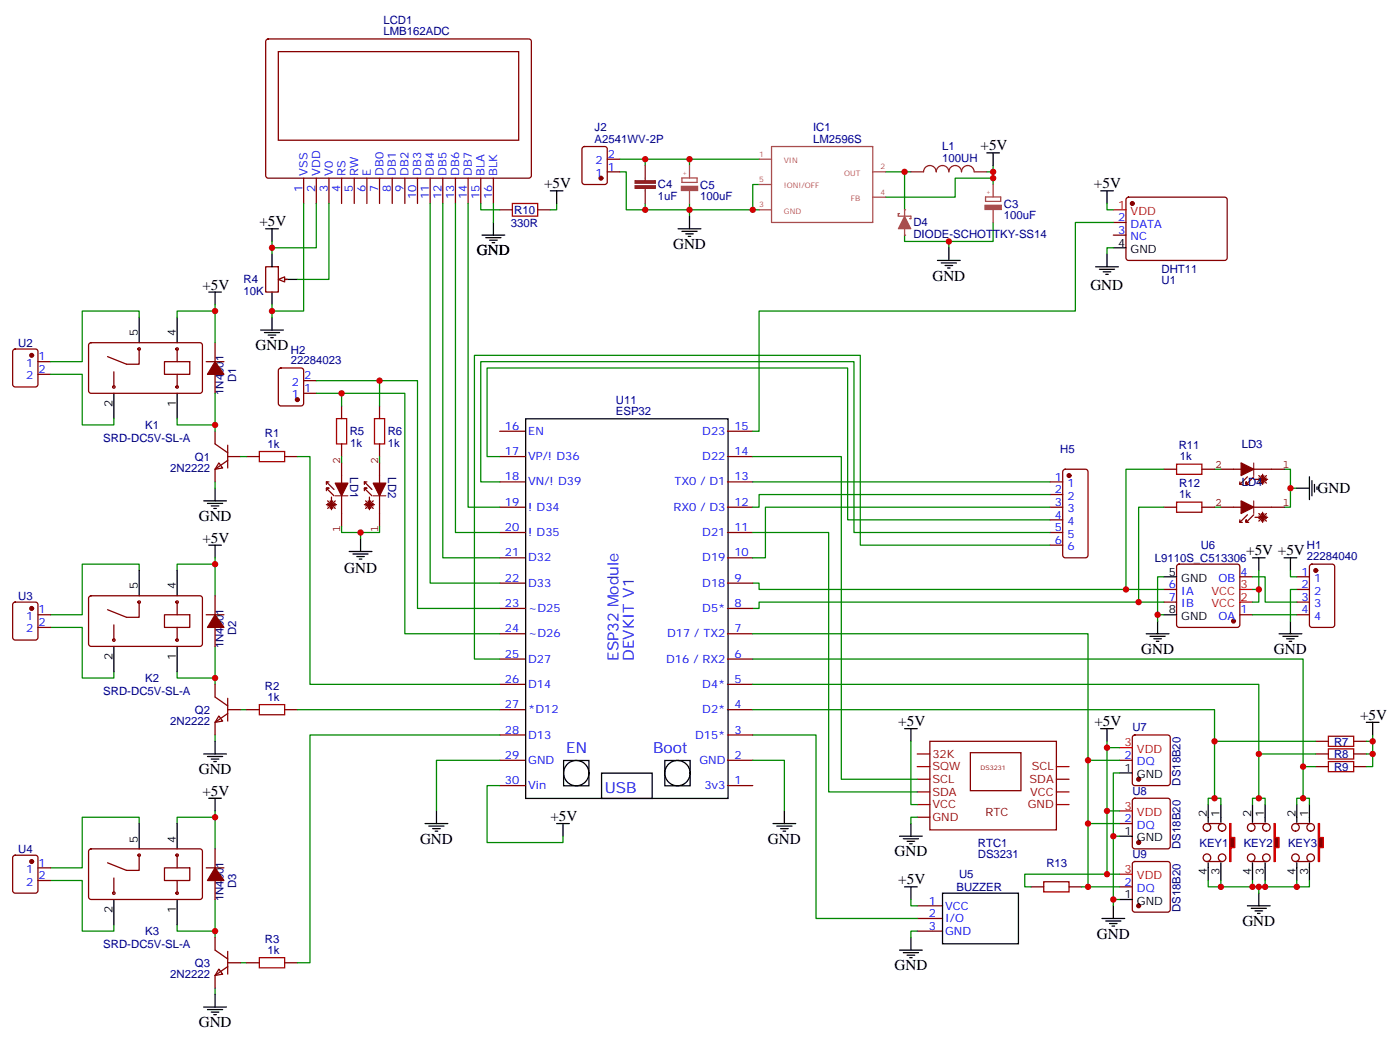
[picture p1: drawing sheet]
<svg xmlns="http://www.w3.org/2000/svg" width="390mm" height="291mm" viewBox="0 0 390 291" stroke-linecap="round" stroke-linejoin="round" font-family="sans-serif">
<g fill="none" stroke="#870000" stroke-width=".35">
<path d="M74.3 11.1l.5-.2h72.9l.5 .7-.1 37.6-.6 .5-73-.1-.4-.6v-37.4zM77.6 14.4h67v24.7h-67zM84.7 49.7v7M88.2 49.7v7M91.7 49.7v7M95.2 49.7v7M98.8 49.7v7M102.3 49.7v7M105.8 49.7v7M109.4 49.7v7M112.9 49.7v7M116.4 49.7v7"/>
<path d="M119.9 49.7v7M123.5 49.7v7M127 49.7v7M130.5 49.7v7M134.1 49.7v7M137.6 49.7v7M314.2 55.2l.5-.2h27.1l.4 .7-.1 16.5-.6 .4-27.1-.1-.4-.6v-16.2zM74.1 74.4h3.5v7h-3.5zM78.3 77.9h1.8M310.4 62h3.6M310.4 65.5h3.6M3.8 97.5l.4-.2h5.7l.6 .4 .1 9.5-.5 .6-5.9 .1-.6-.5-.1-9.4z"/>
<path d="M24.9 95.7l.5-.2 30.6 .1 .4 .6v13l-.7 .4h-30.6l-.4-.7v-12.7zM38.8 97.3v4.2h-3.5l-5.3-2.1M49.4 97.3v3.5M60 95.5v5.3M10.6 100.8h3.5M10.6 104.4h3.5M31.7 103.6v4.3M45.9 100.8h7v3.6h-7zM49.4 104.4v3.5M57.5 100.8h4.9M60 104.4v5.2M60 120.2v3.6l3.5 2.4"/>
<path d="M61 129l1.1 1.5-2.1 .3zM63.5 128.3l-3.5 2.5v3.5M63.5 127.3h3.5M63.5 124.1v6.4M68.8 127.3h3.5M79.4 127.3h3.5M328.3 157.5l.5-.2h16.2l.5 .2 .2 .5v16.2l-.2 .5-.5 .2h-16.2l-.5-.2-.2-.5v-16.2zM365.4 157.5l.4-.2h5.7l.6 .4 .1 16.5-.5 .7h-5.9l-.6-.5-.1-16.4zM3.8 168.1l.4-.2h5.7l.6 .4 .1 9.4-.5 .7h-5.9l-.6-.4-.1-9.4zM10.6 171.4h3.5M10.6 174.9h3.5M24.9 166.3l.5-.2h30.6l.4 .7v13l-.7 .4-30.6-.1-.4-.6v-12.7z"/>
<path d="M31.7 174.2v4.2M38.8 167.9v4.2h-3.5l-5.3-2.1M45.9 171.4h7v3.5h-7zM49.4 167.9v3.5M49.4 174.9v3.5M57.5 171.4h4.9M60 166.1v5.3M60 174.9v5.3M324.6 164.3h3.5M324.6 167.9h3.5M345.7 171.4h3.5M345.7 160.8h3.5"/>
<path d="M361.6 171.4h3.5M361.6 160.8h3.5M361.6 164.3h3.5M361.6 167.9h3.5M60 190.8v3.5l3.5 2.5M61 199.6l1.1 1.4-2.1 .4zM63.5 198.9l-3.5 2.5v3.5M63.5 194.7v6.3M63.5 197.8h3.5M68.8 197.8h3.5M79.4 197.8h3.5M259.3 206.7h35.3v24.7h-35.3z"/>
<path d="M270.6 209.8h14.1v10.6h-14.1zM312.2 211.9h3.5M316 205.1l.4-.2h9.2l.5 .2 .2 .5v12.7l-.2 .5-.5 .2h-9.2l-.5-.2-.2-.5v-12.7zM3.8 238.6l.4-.2h5.7l.6 .4 .1 9.5-.5 .6-5.9 .1-.6-.5-.1-9.4zM24.9 236.8l.5-.2 30.6 .1 .4 .6v13l-.7 .5-30.6-.1-.4-.7v-12.7zM38.8 238.4v4.2h-3.5l-5.3-2.1M49.4 238.4v3.5M60 236.6v5.3M10.6 241.9h3.5M10.6 245.5h3.5M31.7 244.8v4.2M45.9 241.9h7v3.6h-7z"/>
<path d="M49.4 245.5v3.5M57.5 241.9h4.9M60 245.5v5.3M255.8 252.5h7M255.8 256h7M255.8 259.6h7M60 261.3v3.6l3.5 2.4M61 270.2l1.1 1.4-2.1 .3zM63.5 269.5l-3.5 2.4v3.5M63.5 265.2v6.4M63.5 268.4h3.5M68.8 268.4h3.5"/>
<path d="M79.4 268.4h3.5"/>
<circle cx="38.8" cy="97.3" r=".35"/>
<circle cx="49.4" cy="97.3" r=".35"/>
<circle cx="31.7" cy="107.9" r=".35"/>
<circle cx="49.4" cy="107.9" r=".35"/>
<circle cx="31.7" cy="178.4" r=".35"/>
<circle cx="38.8" cy="167.9" r=".35"/>
<circle cx="49.4" cy="178.4" r=".35"/>
<circle cx="49.4" cy="167.9" r=".35"/>
<circle cx="38.8" cy="238.4" r=".35"/>
<circle cx="49.4" cy="238.4" r=".35"/>
<circle cx="31.7" cy="249" r=".35"/>
<circle cx="49.4" cy="249" r=".35"/>
</g>
<g fill="#870000" stroke="#870000" stroke-width=".35">
<path d="M60 100.8l2.4 3.6h-4.5z"/>
<path d="M60 171.4l2.4 3.5h-4.5z"/>
<path d="M60 241.9l2.4 3.6h-4.5z"/>
<circle cx="315.7" cy="56.7" r=".53"/>
<circle cx="8.8" cy="99.1" r=".53"/>
<circle cx="8.8" cy="169.6" r=".53"/>
<circle cx="8.8" cy="240.2" r=".53"/>
<circle cx="344" cy="173.1" r=".53"/>
<circle cx="366.9" cy="159" r=".53"/>
<circle cx="317.5" cy="217.2" r=".53"/>
</g>
<path d="M310.4 58.5h3.6M345.7 167.9h3.5M345.7 164.3h3.5M312.2 208.4h3.5" fill="none" stroke="#f00" stroke-width=".35"/>
<g fill="none" stroke="#000" stroke-width=".35">
<path d="M306.9 53.2h3.5M308.7 53.2v3.5M75.8 70.8v3.6M79.4 77.9h3.5M305.5 74.4h6.4M306.6 75.1h4.2M307.6 75.8h2.1M308.3 76.5h.7M308.7 70.8v3.6M310.4 69.1h3.6M38.8 88.5v7M49.4 88.5v7"/>
<path d="M58.2 81.4h3.5M60 81.4v3.5M75.8 81.4v3.5M31.7 109.6v7.1M49.4 109.6v7.1M56.8 139.6h6.3M60 136.1v3.5M38.8 159v7.1M49.4 159v7.1M57.9 140.3h4.2M58.2 152h3.5M58.9 141h2.1"/>
<path d="M59.6 141.7h.7M60 152v3.5M324.6 160.8h3.5M324.6 171.4h3.5M31.7 180.2v7.1M49.4 180.2v7.1M56.8 210.2h6.3M57.9 210.9h4.2M58.9 211.6h2.1M59.6 212.3h.7M60 206.7v3.5M312.2 215.5h3.5"/>
<path d="M38.8 229.6v7M49.4 229.6v7M58.2 222.5h3.5M60 222.5v3.6M31.7 250.8v7M49.4 250.8v7M262.8 249h21.2v14.1h-21.2zM60 277.2v3.5M56.8 280.7h6.3M57.9 281.4h4.2M58.9 282.2h2.1M59.6 282.9h.7"/>
</g>
<g fill="none" stroke="#008700" stroke-width=".35">
<path d="M308.7 56.7v1.8h1.7M310.4 69.1h-1.7v1.7M38.8 88.5v-1.8h-15.9v14.1h-8.8M49.4 88.5v-1.8h10.6v8.8M60 84.9v1.8M14.1 104.4h8.8v14.1h8.8v-1.8M60 109.6v8.9h-10.6v-1.8M60 118.5v1.7M60 134.3v1.8M67 127.3h1.8M38.8 159v-1.7h-15.9v14.1h-8.8M49.4 159v-1.7h10.6v8.8"/>
<path d="M60 155.5v1.8M14.1 174.9h8.8v14.1h8.8v-1.7M60 180.2v8.8h-10.6v-1.7M60 189v1.8M67 197.8h1.8M60 204.9v1.8M38.8 229.6v-1.8h-15.9v14.1h-8.8M49.4 229.6v-1.8h10.6v8.8M60 226.1v1.7M14.1 245.5h8.8v14.1h8.8v-1.8M60 250.8v8.8h-10.6v-1.8M60 259.6v1.7"/>
<path d="M60 275.4v1.8M67 268.4h1.8"/>
</g>
<path d="M72.3 125.9h7.1v2.8h-7.1zM72.3 196.4h7.1v2.8h-7.1zM72.3 267h7.1v2.8h-7.1z" fill="none" stroke="#a10000" stroke-width=".35"/>
<path d="M255.8 217.2h3.5M255.8 210.2h3.5M255.8 213.7h3.5M294.6 217.2h3.5M294.6 213.7h3.5M255.8 220.8h3.5M255.8 224.3h3.5M255.8 227.8h3.5M294.6 220.8h3.5M294.6 224.3h3.5" fill="none" stroke="#900" stroke-width=".35"/>
<path d="M77.6 77.9l1.8-.7v1.4z" fill="#f0f0f0" stroke="#870000" stroke-width=".35"/>
<g fill="#850000" stroke="#850000" stroke-width=".35">
<path d="M93.5 134.7h3.5l-1.8 3.5z"/>
<path d="M104.1 134.7h3.5l-1.8 3.5z"/>
</g>
<g fill="none" stroke="#850000" stroke-width=".35">
<path d="M91 136.8v-.7h.7h-.7l2.1 2.1M91 134.3v.7M91.4 139.6l2.1 2.1M91.7 134.3h-.7l2.1 2.2M92.1 139.6l.7 2.1M92.4 138.6v3.5M92.8 139.6l-.7 2.1M93.5 139.6l-2.1 2.1M95.2 129v17.7M101.6 136.8v-.7h.7h-.7l2.1 2.1M101.6 134.3v.7M102 139.6l2.1 2.1"/>
<path d="M102.3 134.3h-.7l2.1 2.2M102.7 139.6l.7 2.1M103 138.6v3.5M103.4 139.6l-.7 2.1M104.1 139.6l-2.1 2.1M105.8 129v17.7M91 140.7h2.8M91.4 140.3l2.1 .7M93.5 140.3l-2.1 .7M101.6 140.7h2.8M102 140.3l2.1 .7M104.1 140.3l-2.1 .7"/>
</g>
<path d="M93.5 138.2h3.5M104.1 138.2h3.5" fill="none" stroke="#850000" stroke-width=".28"/>
<path d="M77.8 102.8l.5-.2h5.7l.6 .4 .1 9.5-.5 .6-5.9 .1-.6-.5-.1-9.4zM84.7 109.6h3.5M84.7 106.1h3.5M95.2 113.2v3.5M105.8 113.2v3.5M95.2 123.8v3.5M105.8 123.8v3.5" fill="none" stroke="#870000" stroke-width=".35"/>
<circle cx="82.9" cy="111.4" r=".53" fill="#870000" stroke="#870000" stroke-width=".35"/>
<path d="M93.8 116.7h2.9v7.1h-2.9zM104.4 116.7h2.8v7.1h-2.8z" fill="none" stroke="#a10000" stroke-width=".35"/>
<path d="M88.2 109.6h7v3.6M88.2 106.1h17.6v7.1M95.2 127.3v1.7M105.8 127.3v1.7M95.2 146.7v1.7h10.6v-1.7M100.5 148.4v1.8" fill="none" stroke="#008700" stroke-width=".35"/>
<path d="M97.4 153.7h6.3M98.4 154.4h4.3M99.5 155.2h2.1M100.2 155.9h.7M100.5 150.2v3.5M336.9 224.3v3.5M340.4 224.3v3.5" fill="none" stroke="#000" stroke-width=".35"/>
<path d="M342.9 229.6h.4v3.9h1v2.8h-1v3.9h-.4z" fill="#870000" stroke="#f00" stroke-width=".35"/>
<g fill="none" stroke="#870000" stroke-width=".35">
<path d="M336.5 229.6h4.3M336.5 240.2h4.3"/>
<circle cx="336.5" cy="239.1" r="1.06"/>
<circle cx="336.5" cy="230.6" r="1.06"/>
<circle cx="340.8" cy="239.1" r="1.06"/>
<circle cx="340.8" cy="230.6" r="1.06"/>
</g>
<path d="M336.9 227.8v1.4M340.4 227.8v1.4M349.2 224.3v3.5M352.8 224.3v3.5M336.9 240.5v5M340.4 240.5v5" fill="none" stroke="#000" stroke-width=".35"/>
<path d="M355.2 229.6h.4v3.9h1.1v2.8h-1.1v3.9h-.4z" fill="#870000" stroke="#f00" stroke-width=".35"/>
<g fill="none" stroke="#870000" stroke-width=".35">
<path d="M348.9 229.6h4.2M348.9 240.2h4.2"/>
<circle cx="348.9" cy="230.6" r="1.06"/>
<circle cx="348.9" cy="239.1" r="1.06"/>
<circle cx="353.1" cy="230.6" r="1.06"/>
<circle cx="353.1" cy="239.1" r="1.06"/>
</g>
<path d="M349.2 227.8v1.4M352.8 227.8v1.4M361.6 224.3v3.5M365.1 224.3v3.5M349.2 240.5v5M352.8 240.5v5" fill="none" stroke="#000" stroke-width=".35"/>
<path d="M367.6 229.6h.3v3.9h1.1v2.8h-1.1v3.9h-.3z" fill="#870000" stroke="#f00" stroke-width=".35"/>
<g fill="none" stroke="#870000" stroke-width=".35">
<path d="M139.3 58.5h3.6M149.9 58.5h3.6M366.9 206.7h3.5M366.9 210.2h3.5M366.9 213.7h3.5M377.5 206.7h3.5M377.5 210.2h3.5M377.5 213.7h3.5M312.2 229.6h3.5M316 222.7l.4-.2h9.2l.5 .2 .2 .5v12.7l-.2 .5-.5 .2h-9.2l-.5-.2-.2-.5v-12.7zM361.2 229.6h4.3M312.2 247.2h3.5"/>
<path d="M316 240.4l.4-.2h9.2l.5 .2 .2 .5v12.7l-.2 .5-.5 .2h-9.2l-.5-.3-.2-.4v-12.7zM361.2 240.2h4.3"/>
<circle cx="361.2" cy="230.6" r="1.06"/>
<circle cx="361.2" cy="239.1" r="1.06"/>
<circle cx="365.5" cy="230.6" r="1.06"/>
<circle cx="365.5" cy="239.1" r="1.06"/>
</g>
<g fill="none" stroke="#000" stroke-width=".35">
<path d="M153.5 53.2h3.5M155.2 53.2v3.5M74.1 63.8h3.5M75.8 63.8v3.5M134.4 65.5h6.4M135.5 66.3h4.2M136.5 67h2.1M137.2 67.7h.7M137.6 62v3.5M189.1 63.8h6.3M190.1 64.5h4.3M191.2 65.2h2.1"/>
<path d="M191.9 65.9h.7M192.3 60.3v3.5M261.4 72.6h6.4M262.5 73.3h4.2M263.5 74h2.1M264.2 74.7h.7M264.6 69.1v3.5M72.7 92h6.3M73.7 92.7h4.3M74.8 93.4h2.1M75.5 94.1h.7M75.8 88.5v3.5"/>
<path d="M349.2 155.5h3.6M351 155.5v3.5M358.1 155.5h3.5M359.8 155.5v3.5M319.6 176.7h6.4M320.7 177.4h4.2M321.7 178.1h2.1M322.4 178.8h.7M322.8 173.1v3.6M356.7 176.7h6.3M357.7 177.4h4.2M358.8 178.1h2.1"/>
<path d="M359.5 178.8h.7M359.8 173.1v3.6M252.2 203.1h3.6M254 203.1v3.6M306.9 203.1h3.5M308.7 203.1v3.6M381 201.4h3.5M382.8 201.4v3.5M250.8 233.1h6.4M251.9 233.8h4.2M252.9 234.5h2.2M253.6 235.2h.8"/>
<path d="M254 229.6v3.5M312.2 233.1h3.5M361.6 227.8v1.4M365.1 227.8v1.4M252.2 247.2h3.6M254 247.2v3.6M307.3 256h6.3M308.3 256.8h4.3M309.4 257.5h2.1M310.1 258.2h.7M310.4 252.5v3.5M312.2 250.8h3.5"/>
<path d="M347.8 252.5h6.4M348.9 253.2h4.2M350 253.9h2.1M350.7 254.6h.7M351 249v3.5M361.6 240.5v5M365.1 240.5v5M250.8 264.9h6.4M251.9 265.6h4.2M252.9 266.3h2.2M253.6 267h.8M254 261.3v3.6"/>
</g>
<g fill="none" stroke="#008700" stroke-width=".35">
<path d="M84.7 56.7v30h-8.9M88.2 56.7v12.4h-12.4M91.7 56.7v21.2h-8.8M134.1 56.7v1.8h5.2M137.6 56.7v5.3M155.2 56.7v1.8h-1.7M172.9 47.9h1.7v10.6h5.3M172.9 44.4h7M179.9 56.7v1.8h12.4v-1.8M179.9 46.1v-1.7h12.4v1.7M192.3 44.4h19.4M209.9 58.5h-17.6v1.8"/>
<path d="M211.7 51.4h-1.8v7.1h1.8M246.9 47.9h5.3v10.6M252.2 47.9h1.8M275.2 47.9h1.7v3.5M276.9 49.7h-10.6v5.3h-19.4M276.9 46.1v1.8M264.6 67.3v1.8M276.9 62v5.3h-24.7v-1.8M351 159v5.3M359.8 159v1.8h1.8M209.9 162.6h1.8v1.7h112.9M322.8 171.4v1.7"/>
<path d="M324.6 160.8h-1.8v10.6h1.8M324.6 167.9h-112.9v1.7h-1.8M349.2 164.3h1.8v3.6h-1.8M349.2 160.8h3.6v7.1h8.8M349.2 171.4h12.4M361.6 164.3h-1.8v8.8M209.9 204.9h17.6v51.1h28.3M254 206.7v17.6h1.8M308.7 206.7v1.7M312.2 208.4h-3.5v17.7h3.5M312.2 215.5h-1.8v17.6h1.8M312.2 211.9h-8.8v17.7h8.8"/>
<path d="M366.9 206.7h-28.2v15.8M366.9 210.2h-15.9v12.3M366.9 213.7h-3.5v8.8M381 206.7h1.8v7h-1.8M381 210.2h1.8M382.8 204.9v1.8M255.8 227.8h-1.8v1.8M303.4 229.6v17.6h8.8M308.7 226.1v17.6h3.5M310.4 233.1v17.7h1.8M336.9 224.3v-1.8h3.5v1.8M349.2 224.3v-1.8h3.6v1.8"/>
<path d="M361.6 224.3v-1.8h3.5v1.8M254 250.8v1.7h1.8M255.8 259.6h-1.8v1.7M310.4 250.8v1.7M336.9 245.5v1.7h3.5v-1.7M349.2 245.5v1.7h-8.8M351 247.2v1.8M352.8 245.5v1.7h-3.6M361.6 245.5v1.7h-8.8M365.1 245.5v1.7h-3.5"/>
</g>
<path d="M142.9 56.7h7v3.6h-7zM370.4 205.2h7.1v2.9h-7.1zM370.4 208.8h7.1v2.8h-7.1zM370.4 212.3h7.1v2.8h-7.1z" fill="none" stroke="#a10000" stroke-width=".35"/>
<g fill="#870000" stroke="#870000" stroke-width=".35">
<circle cx="317.5" cy="234.9" r=".53"/>
<circle cx="317.5" cy="252.5" r=".53"/>
</g>
<path d="M312.2 226.1h3.5M312.2 243.7h3.5" fill="none" stroke="#f00" stroke-width=".35"/>
<path d="M254 47.9h3.5a1.76 1.76 0 0 1 1.8-1.8 1.76 1.76 0 0 1 1.8 1.8 1.76 1.76 0 0 1 1.7-1.8 1.76 1.76 0 0 1 1.8 1.8 1.76 1.76 0 0 1 1.7-1.8 1.76 1.76 0 0 1 1.8 1.8 1.76 1.76 0 0 1 1.8-1.8 1.76 1.76 0 0 1 1.7 1.8h3.6" fill="none" stroke="#8c2424" stroke-width=".35"/>
<path d="M211.7 44.4h3.4M211.7 51.4h3.4M211.7 58.5h3.4M215.1 40.9h28.3v21.1h-28.3zM243.5 47.9h3.4M243.5 55h3.4M250.8 59.5h-.3v.8h3.5v.7h-.4M252.2 58.5v1.8M252.2 63.8v1.7" fill="none" stroke="#a64a4a" stroke-width=".35"/>
<g fill="#a64a4a">
<circle cx="252.2" cy="65.5" r=".18"/>
<circle cx="252.2" cy="58.5" r=".18"/>
</g>
<g fill="#a64a4a" stroke="#a64a4a" stroke-width=".28">
<path d="M252.2 60.3l1.8 3.5h-3.5z"/>
<path d="M190 51.9h4.6v1.2h-4.6z"/>
<path d="M274.6 57.2h4.6v1.2h-4.6z"/>
</g>
<path d="M190.1 49.6h4.3v1.2h-4.3zM192.3 46.1v3.5M192.3 53.3v3.4M274.8 54.9h4.2v1.2h-4.2zM276.9 51.4v3.5M276.9 58.5v3.5" fill="none" stroke="#a64a4a" stroke-width=".35"/>
<path d="M179.9 46.1v4.3M179.9 52.5v4.2" fill="none" stroke="#8c2424" stroke-width=".35"/>
<g fill="#8c2424" stroke="#8c2424" stroke-width=".35">
<path d="M177.1 51.8h5.6v.7h-5.6z"/>
<path d="M177.1 50.4h5.6v.7h-5.6z"/>
</g>
<g fill="none" stroke="#870000" stroke-width=".35">
<path d="M162.5 41.1l.5-.2h5.6l.7 .4v9.4l-.4 .7h-5.9l-.7-.4v-9.4zM169.3 47.9h3.6M169.3 44.4h3.6M139.3 120.2h7.1M139.3 127.3h7.1M139.3 134.3h7.1M202.8 120.2h7.1M202.8 127.3h7.1M202.8 134.3h7.1M292.8 134.3h3.5M292.8 137.9h3.5M296.6 131l.4-.2h5.7l.6 .4 .1 23.6-.5 .6-5.9 .1-.6-.5-.1-23.5z"/>
<path d="M324.6 130.8h3.5M335.1 130.8h3.6M139.3 141.4h7.1M139.3 148.4h7.1M139.3 155.5h7.1M202.8 141.4h7.1M202.8 148.4h7.1M202.8 155.5h7.1M292.8 141.4h3.5M292.8 148.4h3.5M292.8 144.9h3.5M292.8 152h3.5"/>
<path d="M324.6 141.4h3.5M335.1 141.4h3.6M139.3 162.6h7.1M139.3 169.6h7.1M139.3 176.7h7.1M202.8 162.6h7.1M202.8 169.6h7.1M202.8 176.7h7.1M139.3 183.7h7.1M139.3 190.8h7.1M139.3 197.8h7.1M202.8 183.7h7.1"/>
<path d="M202.8 190.8h7.1M202.8 197.8h7.1M139.3 204.9h7.1M139.3 211.9h7.1M139.3 219h7.1M202.8 204.9h7.1M202.8 211.9h7.1M202.8 219h7.1M287.5 247.2h3.5M298.1 247.2h3.5"/>
</g>
<g fill="#870000" stroke="#870000" stroke-width=".35">
<circle cx="167.6" cy="49.7" r=".53"/>
<circle cx="298.1" cy="132.6" r=".53"/>
</g>
<g fill="none" stroke="#008700" stroke-width=".35">
<path d="M119.9 56.7v105.9h19.4M123.5 56.7v98.8h15.8M127 56.7v91.7h12.3M130.5 56.7v84.7h8.8M75.8 67.3v3.5M310.4 62h-10.5v24.7h-88.2v33.5h-1.8M75.8 84.9v3.6M95.2 109.6h17.7v67.1h26.4M105.8 106.1h10.6v63.5h22.9M82.9 127.3h3.5v63.5h52.9M139.3 127.3h-3.5v-24.7h100.6v42.3h56.4M139.3 134.3h-5.2v-33.5h104v47.6h54.7"/>
<path d="M209.9 127.3h24.7v89.9h21.2M209.9 134.3h82.9M292.8 137.9h-81.1v3.5h-1.8M324.6 130.8h-10.6v33.5M338.7 130.8h1.7M358.1 130.8h1.7v10.6h-1.7M359.8 136.1h1.8M209.9 148.4h21.2v72.4h24.7M292.8 141.4h-79.4v14.1h-3.5M292.8 152h-52.9v-52.9h-107.6v84.6h7M324.6 141.4h-7.1v26.5M338.7 141.4h1.7"/>
<path d="M209.9 176.7h93.5v35.2M82.9 197.8h56.4M209.9 197.8h128.8v8.9M209.9 190.8h141.1v19.4M209.9 183.7h153.5v30M139.3 211.9h-17.6v14.2M139.3 204.9h-52.9v63.5h-3.5M139.3 219h-3.5v15.9h21.2v-1.8M209.9 211.9h8.8v14.2M301.6 247.2h1.8M308.7 243.7h-22.9v3.5h1.7"/>
</g>
<g fill="none" stroke="#000" stroke-width=".35">
<path d="M275.2 42.6h3.5M276.9 42.6v3.5M146.6 116.8h56.4v105.8h-56.4zM361.6 136.1h3.5M365.1 132.9v6.4M365.8 134v4.2M366.5 135v2.2M367.2 135.7v.8M157.2 212h7v7.1h-7zM167.7 215.5h14.2v7.1h-14.2zM185.4 212h7v7.1h-7zM118.5 229.6h6.4"/>
<path d="M119.6 230.3h4.2M120.6 231h2.2M121.4 231.7h.7M121.7 226.1v3.5M155.2 229.6h3.5M157 229.6v3.5M215.5 229.6h6.4M216.6 230.3h4.2M217.7 231h2.1M218.4 231.7h.7M218.7 226.1v3.5"/>
<circle cx="160.7" cy="215.5" r="3.5"/>
<circle cx="188.9" cy="215.5" r="3.5"/>
</g>
<g fill="#850000" stroke="#850000" stroke-width=".35">
<path d="M346.1 129l3.5 1.8-3.5 1.8z"/>
<path d="M346.1 139.6l3.5 1.8-3.5 1.8z"/>
</g>
<g fill="none" stroke="#850000" stroke-width=".35">
<path d="M340.4 130.8h17.7M345.7 135h.7M347.8 132.9l-2.1 2.1v-.7M349.6 132.9l-2.1 2.1v-.7v.7h.7M350 133.6h3.5M351 133.3l2.1 .7M351 132.6l2.1 2.1M351.7 132.6l.7 2.1M352.1 132.2v2.8M352.4 132.6l-.7 2.1M353.1 132.6l-2.1 2.1M353.1 133.3l-2.1 .7"/>
<path d="M340.4 141.4h17.7M345.7 145.6h.7M347.8 143.5l-2.1 2.1v-.7M349.6 143.5l-2.1 2.1v-.7v.7h.7M350 144.2h3.5M351 143.9l2.1 .7M351 143.2l2.1 2.1M351.7 143.2l.7 2.1M352.1 142.8v2.8M352.4 143.2l-.7 2.1M353.1 143.2l-2.1 2.1M353.1 143.9l-2.1 .7"/>
</g>
<path d="M349.6 129v3.6M349.6 139.6v3.6" fill="none" stroke="#850000" stroke-width=".28"/>
<path d="M328.1 129.4h7v2.8h-7zM328.1 140h7v2.8h-7zM291 245.8h7.1v2.8h-7.1z" fill="none" stroke="#a10000" stroke-width=".35"/>
<g fill="#c00">
<circle cx="60" cy="118.5" r=".88"/>
<circle cx="60" cy="189" r=".88"/>
<circle cx="60" cy="259.6" r=".88"/>
<circle cx="60" cy="227.8" r=".88"/>
<circle cx="60" cy="157.3" r=".88"/>
<circle cx="60" cy="86.7" r=".88"/>
<circle cx="100.5" cy="148.4" r=".88"/>
<circle cx="340.4" cy="247.2" r=".88"/>
<circle cx="349.3" cy="247.2" r=".88"/>
<circle cx="352.8" cy="247.2" r=".88"/>
<circle cx="361.6" cy="247.2" r=".88"/>
<circle cx="351" cy="247.2" r=".88"/>
<circle cx="338.7" cy="222.5" r=".88"/>
<circle cx="351" cy="222.5" r=".88"/>
<circle cx="363.4" cy="222.5" r=".88"/>
<circle cx="382.8" cy="210.2" r=".88"/>
<circle cx="382.8" cy="206.7" r=".88"/>
<circle cx="322.8" cy="171.4" r=".88"/>
<circle cx="351" cy="164.3" r=".88"/>
<circle cx="308.7" cy="226.1" r=".88"/>
<circle cx="310.4" cy="233.1" r=".88"/>
<circle cx="308.7" cy="208.4" r=".88"/>
<circle cx="310.4" cy="250.8" r=".88"/>
<circle cx="276.9" cy="47.9" r=".88"/>
<circle cx="264.6" cy="67.3" r=".88"/>
<circle cx="276.9" cy="49.7" r=".88"/>
<circle cx="252.2" cy="47.9" r=".88"/>
<circle cx="209.9" cy="58.5" r=".88"/>
<circle cx="192.3" cy="58.5" r=".88"/>
<circle cx="192.3" cy="44.4" r=".88"/>
<circle cx="179.9" cy="58.5" r=".88"/>
<circle cx="179.9" cy="44.4" r=".88"/>
<circle cx="359.8" cy="136.1" r=".88"/>
<circle cx="338.7" cy="206.7" r=".88"/>
<circle cx="351" cy="210.2" r=".88"/>
<circle cx="363.4" cy="213.7" r=".88"/>
<circle cx="303.4" cy="229.6" r=".88"/>
<circle cx="303.4" cy="211.9" r=".88"/>
<circle cx="105.8" cy="106.1" r=".88"/>
<circle cx="95.3" cy="109.6" r=".88"/>
<circle cx="317.5" cy="167.9" r=".88"/>
<circle cx="314" cy="164.3" r=".88"/>
<circle cx="75.8" cy="69.1" r=".88"/>
<circle cx="75.8" cy="86.7" r=".88"/>
<circle cx="303.4" cy="247.2" r=".88"/>
<circle cx="308.7" cy="243.7" r=".88"/>
</g>
<g font-size="4.2">
<text x="273.4" y="41.9">+5V</text>
<text x="151.7" y="52.5">+5V</text>
<text x="305" y="52.3">+5V</text>
<text x="72.3" y="63.1">+5V</text>
<text x="133" y="71.2">GND</text>
<text x="187.7" y="69.4">GND</text>
<text x="56.4" y="80.7">+5V</text>
<text x="260" y="78.2">GND</text>
<text x="304" y="80.9">GND</text>
<text x="71.3" y="97.6">GND</text>
<text x="367.4" y="137.5">GND</text>
<text x="55.4" y="145.3">GND</text>
<text x="56.4" y="151.3">+5V</text>
<text x="347.5" y="154.8">+5V +5V</text>
<text x="96" y="159.8">GND</text>
<text x="318.2" y="182.3">GND</text>
<text x="355.2" y="182.3">GND</text>
<text x="250.5" y="202.4">+5V</text>
<text x="305.2" y="202.4">+5V</text>
<text x="379.2" y="200.7">+5V</text>
<text x="55.4" y="215.8">GND</text>
<text x="56.4" y="221.8">+5V</text>
<text x="153.5" y="228.9">+5V</text>
<text x="117.1" y="235.2">GND</text>
<text x="214.1" y="235.2">GND</text>
<text x="249.4" y="238.8">GND</text>
<text x="250.5" y="246.5">+5V</text>
<text x="305.9" y="261.7">GND</text>
<text x="346.4" y="258.2">GND</text>
<text x="249.4" y="270.5">GND</text>
<text x="55.4" y="286.4">GND</text>
</g>
<g font-size="4.2" fill="#00f">
<text x="172.5" y="184.3" transform="rotate(-90 172.5 184.3)">ESP32 Module</text>
<text x="176.7" y="184.3" transform="rotate(-90 176.7 184.3)">DEVKIT V1</text>
<text x="157.8" y="209.8">EN</text>
<text x="182.1" y="209.8">Boot</text>
<text x="168.6" y="221.1">USB</text>
</g>
<g font-size="3.2" fill="#000080">
<text x="106.9" y="9.8">LMB162ADC</text>
<text x="106.9" y="6.6">LCD1</text>
<text x="165.8" y="39.8">A2541WV-2P</text>
<text x="165.8" y="36.6">J2</text>
<text x="226.7" y="39.8">LM2596S</text>
<text x="226.7" y="36.6">IC1</text>
<text x="262.8" y="41.9">L1</text>
<text x="262.8" y="45.1">100UH</text>
<text x="183.4" y="52.5">C4</text>
<text x="195.3" y="52.6">C5</text>
<text x="143.4" y="59.6">R10</text>
<text x="183.4" y="55.7">1uF</text>
<text x="195.3" y="55.8">100uF</text>
<text x="279.9" y="57.9">C3</text>
<text x="142.5" y="63.2">330R</text>
<text x="254.7" y="63.1">D4</text>
<text x="279.9" y="61.1">100uF</text>
<text x="254.7" y="66.3">DIODE-SCHOTTKY-SS14</text>
<text x="323.9" y="76.1">DHT11</text>
<text x="67.9" y="82.3">10K</text>
<text x="67.9" y="79">R4</text>
<text x="323.9" y="79.3">U1</text>
<text x="5.1" y="96.7">U2</text>
<text x="81.1" y="101.5">22284023</text>
<text x="81.1" y="98.6">H2</text>
<text x="65.9" y="106.5" transform="rotate(-90 65.9 106.5)">D1</text>
<text x="62.4" y="110.1" transform="rotate(-90 62.4 110.1)">1N4001</text>
<text x="171.7" y="112.5">U11</text>
<text x="40.5" y="119.6">K1</text>
<text x="171.7" y="115.7">ESP32</text>
<text x="28.8" y="123.1">SRD-DC5V-SL-A</text>
<text x="73.9" y="121.7">R1</text>
<text x="74.6" y="124.8">1k</text>
<text x="97.5" y="121.4">R5</text>
<text x="97.6" y="124.6">1k</text>
<text x="108.1" y="121.4">R6</text>
<text x="108.2" y="124.6">1k</text>
<text x="328.7" y="125.2">R11</text>
<text x="346.2" y="124.8">LD3</text>
<text x="47.4" y="131.6">2N2222</text>
<text x="54.3" y="128.4">Q1</text>
<text x="295.6" y="126.3">H5</text>
<text x="329" y="128.3">1k</text>
<text x="97.7" y="133.1" transform="rotate(90 97.7 133.1)">LD1</text>
<text x="108.2" y="133.1" transform="rotate(90 108.2 133.1)">LD2</text>
<text x="328.8" y="135.7">R12</text>
<text x="346.2" y="135.4">LD4</text>
<text x="328.8" y="138.9">1k</text>
<text x="334.8" y="153">U6</text>
<text x="364.4" y="153">H1</text>
<text x="322" y="156.7">L9110S_C513306</text>
<text x="364.4" y="156.2">22284040</text>
<text x="5.1" y="167.3">U3</text>
<text x="65.9" y="177" transform="rotate(-90 65.9 177)">D2</text>
<text x="62.4" y="180.7" transform="rotate(-90 62.4 180.7)">1N4001</text>
<text x="40.5" y="190.2">K2</text>
<text x="28.8" y="193.7">SRD-DC5V-SL-A</text>
<text x="73.9" y="192.3">R2</text>
<text x="74.6" y="195.4">1k</text>
<text x="47.4" y="202.2">2N2222</text>
<text x="54.3" y="199">Q2</text>
<text x="315.8" y="203.9">U7</text>
<text x="372" y="207.8">R7</text>
<text x="372" y="211.4">R8</text>
<text x="372" y="214.9">R9</text>
<text x="315.8" y="221.5">U8</text>
<text x="329.2" y="219" transform="rotate(-90 329.2 219)">DS18B20</text>
<text x="5.1" y="237.8">U4</text>
<text x="272.7" y="239.2">DS3231</text>
<text x="272.7" y="236">RTC1</text>
<text x="315.8" y="239.2">U9</text>
<text x="329.2" y="236.6" transform="rotate(-90 329.2 236.6)">DS18B20</text>
<text x="334.5" y="236">KEY1</text>
<text x="346.8" y="236">KEY2</text>
<text x="359.2" y="236">KEY3</text>
<text x="267.4" y="244.8">U5</text>
<text x="291.8" y="241.6">R13</text>
<text x="62.4" y="251.2" transform="rotate(-90 62.4 251.2)">1N4001</text>
<text x="65.9" y="247.6" transform="rotate(-90 65.9 247.6)">D3</text>
<text x="266.7" y="248.4">BUZZER</text>
<text x="329.2" y="254.3" transform="rotate(-90 329.2 254.3)">DS18B20</text>
<text x="40.5" y="260.7">K3</text>
<text x="73.9" y="262.8">R3</text>
<text x="28.8" y="264.2">SRD-DC5V-SL-A</text>
<text x="54.3" y="269.5">Q3</text>
<text x="74.6" y="265.9">1k</text>
<text x="47.4" y="272.7">2N2222</text>
</g>
<g font-size="3.2" fill="#00f">
<text x="166" y="45.8">2</text>
<text x="169.5" y="47.6">1</text>
<text x="169.5" y="44">2</text>
<text x="84.3" y="53.4" transform="rotate(-90 84.3 53.4)">1</text>
<text x="85.7" y="49" transform="rotate(-90 85.7 49)">VSS</text>
<text x="87.8" y="53.4" transform="rotate(-90 87.8 53.4)">2</text>
<text x="89.3" y="49" transform="rotate(-90 89.3 49)">VDD</text>
<text x="91.4" y="53.4" transform="rotate(-90 91.4 53.4)">3</text>
<text x="92.8" y="49" transform="rotate(-90 92.8 49)">V0</text>
<text x="94.9" y="53.4" transform="rotate(-90 94.9 53.4)">4</text>
<text x="96.3" y="49" transform="rotate(-90 96.3 49)">RS</text>
<text x="98.4" y="53.4" transform="rotate(-90 98.4 53.4)">5</text>
<text x="99.8" y="49" transform="rotate(-90 99.8 49)">RW</text>
<text x="102" y="53.4" transform="rotate(-90 102 53.4)">6</text>
<text x="103.4" y="49" transform="rotate(-90 103.4 49)">E</text>
<text x="105.5" y="53.4" transform="rotate(-90 105.5 53.4)">7</text>
<text x="106.9" y="49" transform="rotate(-90 106.9 49)">DB0</text>
<text x="109" y="53.4" transform="rotate(-90 109 53.4)">8</text>
<text x="110.4" y="49" transform="rotate(-90 110.4 49)">DB1</text>
<text x="112.5" y="53.4" transform="rotate(-90 112.5 53.4)">9</text>
<text x="113.9" y="49" transform="rotate(-90 113.9 49)">DB2</text>
<text x="117.5" y="49" transform="rotate(-90 117.5 49)">DB3</text>
<text x="121" y="49" transform="rotate(-90 121 49)">DB4</text>
<text x="124.5" y="49" transform="rotate(-90 124.5 49)">DB5</text>
<text x="128.1" y="49" transform="rotate(-90 128.1 49)">DB6</text>
<text x="131.6" y="49" transform="rotate(-90 131.6 49)">DB7</text>
<text x="135.1" y="49" transform="rotate(-90 135.1 49)">BLA</text>
<text x="138.6" y="49" transform="rotate(-90 138.6 49)">BLK</text>
<text x="166" y="49.3">1</text>
<text x="116.1" y="55.5" transform="rotate(-90 116.1 55.5)">10</text>
<text x="119.6" y="55.5" transform="rotate(-90 119.6 55.5)">11</text>
<text x="123.1" y="55.5" transform="rotate(-90 123.1 55.5)">12</text>
<text x="126.6" y="55.5" transform="rotate(-90 126.6 55.5)">13</text>
<text x="130.2" y="55.5" transform="rotate(-90 130.2 55.5)">14</text>
<text x="133.7" y="55.5" transform="rotate(-90 133.7 55.5)">15</text>
<text x="137.2" y="55.5" transform="rotate(-90 137.2 55.5)">16</text>
<text x="311.8" y="61.7">2</text>
<text x="311.8" y="65.2">3</text>
<text x="315.3" y="63.4">DATA</text>
<text x="315.3" y="67">NC</text>
<text x="10.8" y="100.5">1</text>
<text x="7.3" y="102.2">1</text>
<text x="7.3" y="105.8">2</text>
<text x="10.8" y="104">2</text>
<text x="81.3" y="107.5">2</text>
<text x="84.8" y="105.8">2</text>
<text x="81.3" y="111.1">1</text>
<text x="84.8" y="109.3">1</text>
<text x="140.8" y="119.8">16</text>
<text x="204.8" y="119.8">15</text>
<text x="147.3" y="121.2">EN</text>
<text x="195.8" y="121.2">D23</text>
<text x="140.8" y="126.9">17</text>
<text x="147.3" y="128.3">VP/! D36</text>
<text x="195.8" y="128.3">D22</text>
<text x="204.8" y="126.9">14</text>
<text x="140.8" y="133.9">18</text>
<text x="147.3" y="135.3">VN/! D39</text>
<text x="188" y="135.3">TX0 / D1</text>
<text x="204.8" y="133.9">13</text>
<text x="294.1" y="134">1</text>
<text x="294.1" y="137.5">2</text>
<text x="297.6" y="135.7">1</text>
<text x="140.8" y="141">19</text>
<text x="147.3" y="142.4">! D34</text>
<text x="187.8" y="142.4">RX0 / D3</text>
<text x="204.8" y="141">12</text>
<text x="294.1" y="141">3</text>
<text x="297.6" y="139.3">2</text>
<text x="297.6" y="142.8">3</text>
<text x="140.8" y="148">20</text>
<text x="147.3" y="149.5">! D35</text>
<text x="195.8" y="149.5">D21</text>
<text x="204.8" y="148">11</text>
<text x="294.1" y="144.6">4</text>
<text x="294.1" y="148.1">5</text>
<text x="297.6" y="146.3">4</text>
<text x="297.6" y="149.9">5</text>
<text x="140.8" y="155.1">21</text>
<text x="204.8" y="155.1">10</text>
<text x="294.1" y="151.6">6</text>
<text x="297.6" y="153.4">6</text>
<text x="147.3" y="156.5">D32</text>
<text x="195.8" y="156.5">D19</text>
<text x="345.9" y="160.4">4</text>
<text x="362.9" y="160.4">1</text>
<text x="140.8" y="162.2">22</text>
<text x="147.3" y="163.6">D33</text>
<text x="195.8" y="163.6">D18</text>
<text x="204.8" y="162.2">9</text>
<text x="325.9" y="164">6</text>
<text x="325.9" y="167.5">7</text>
<text x="329.4" y="165.7">IA</text>
<text x="339.7" y="162.2">OB</text>
<text x="362.9" y="164">2</text>
<text x="362.9" y="167.5">3</text>
<text x="366.4" y="162.2">1</text>
<text x="366.4" y="165.7">2</text>
<text x="7.3" y="172.8">1</text>
<text x="10.8" y="171">1</text>
<text x="140.8" y="169.2">23</text>
<text x="147.3" y="170.6">~D25</text>
<text x="195.8" y="170.6">D5*</text>
<text x="204.8" y="169.2">8</text>
<text x="329.4" y="169.3">IB</text>
<text x="339.7" y="172.8">OA</text>
<text x="345.9" y="171">1</text>
<text x="362.9" y="171">4</text>
<text x="366.4" y="169.3">3</text>
<text x="366.4" y="172.8">4</text>
<text x="7.3" y="176.3">2</text>
<text x="10.8" y="174.6">2</text>
<text x="140.8" y="176.3">24</text>
<text x="147.3" y="177.7">~D26</text>
<text x="186" y="177.7">D17 / TX2</text>
<text x="204.8" y="176.3">7</text>
<text x="140.8" y="183.3">25</text>
<text x="147.3" y="184.7">D27</text>
<text x="185.8" y="184.7">D16 / RX2</text>
<text x="204.8" y="183.3">6</text>
<text x="140.8" y="190.4">26</text>
<text x="147.3" y="191.8">D14</text>
<text x="195.8" y="191.8">D4*</text>
<text x="204.8" y="190.4">5</text>
<text x="140.8" y="197.4">27</text>
<text x="204.8" y="197.4">4</text>
<text x="147.3" y="198.8">*D12</text>
<text x="195.8" y="198.8">D2*</text>
<text x="140.8" y="204.5">28</text>
<text x="147.3" y="205.9">D13</text>
<text x="193.8" y="205.9">D15*</text>
<text x="204.8" y="204.5">3</text>
<text x="140.8" y="211.5">29</text>
<text x="147.3" y="213">GND</text>
<text x="195" y="213">GND</text>
<text x="204.8" y="211.5">2</text>
<text x="313.5" y="211.6">2</text>
<text x="317" y="213.4">DQ</text>
<text x="140.8" y="218.6">30</text>
<text x="147.3" y="220">Vin</text>
<text x="196.4" y="220">3v3</text>
<text x="204.8" y="218.6">1</text>
<text x="313.5" y="229.2">2</text>
<text x="317" y="231">DQ</text>
<text x="7.3" y="243.3">1</text>
<text x="10.8" y="241.6">1</text>
<text x="10.8" y="245.1">2</text>
<text x="7.3" y="246.9">2</text>
<text x="313.5" y="246.9">2</text>
<text x="317" y="248.6">DQ</text>
<text x="259" y="252.2">1</text>
<text x="259" y="255.7">2</text>
<text x="263.5" y="253.6">VCC</text>
<text x="263.5" y="257.1">I/O</text>
<text x="259" y="259.2">3</text>
<text x="263.5" y="260.6">GND</text>
</g>
<g font-size="3.2" fill="#f00">
<text x="311.8" y="58.1">1</text>
<text x="315.3" y="59.9">VDD</text>
<text x="337.8" y="165.7">VCC</text>
<text x="345.9" y="167.5">2</text>
<text x="345.9" y="164">3</text>
<text x="337.8" y="169.3">VCC</text>
<text x="313.5" y="208.1">3</text>
<text x="317" y="209.8">VDD</text>
<text x="313.5" y="225.7">3</text>
<text x="317" y="227.5">VDD</text>
<text x="313.5" y="243.3">3</text>
<text x="317" y="245.1">VDD</text>
</g>
<g font-size="3.2">
<text x="311.8" y="68.7">4</text>
<text x="315.3" y="70.5">GND</text>
<text x="38.5" y="93.8" transform="rotate(-90 38.5 93.8)">5</text>
<text x="49" y="93.8" transform="rotate(-90 49 93.8)">4</text>
<text x="31.4" y="113.4" transform="rotate(-90 31.4 113.4)">2</text>
<text x="49" y="113.4" transform="rotate(-90 49 113.4)">1</text>
<text x="325.9" y="160.4">5</text>
<text x="38.5" y="164.3" transform="rotate(-90 38.5 164.3)">5</text>
<text x="49" y="164.3" transform="rotate(-90 49 164.3)">4</text>
<text x="329.4" y="162.2">GND</text>
<text x="325.9" y="171">8</text>
<text x="329.4" y="172.8">GND</text>
<text x="31.4" y="184" transform="rotate(-90 31.4 184)">2</text>
<text x="49" y="184" transform="rotate(-90 49 184)">1</text>
<text x="313.5" y="215.1">1</text>
<text x="317" y="216.9">GND</text>
<text x="336.5" y="227.8" transform="rotate(-90 336.5 227.8)">2</text>
<text x="340.1" y="227.8" transform="rotate(-90 340.1 227.8)">1</text>
<text x="348.9" y="227.8" transform="rotate(-90 348.9 227.8)">2</text>
<text x="352.4" y="227.8" transform="rotate(-90 352.4 227.8)">1</text>
<text x="361.2" y="227.8" transform="rotate(-90 361.2 227.8)">2</text>
<text x="364.8" y="227.8" transform="rotate(-90 364.8 227.8)">1</text>
<text x="313.5" y="232.8">1</text>
<text x="38.5" y="234.9" transform="rotate(-90 38.5 234.9)">5</text>
<text x="49" y="234.9" transform="rotate(-90 49 234.9)">4</text>
<text x="317" y="234.5">GND</text>
<text x="336.5" y="243.9" transform="rotate(-90 336.5 243.9)">4</text>
<text x="340.1" y="243.9" transform="rotate(-90 340.1 243.9)">3</text>
<text x="348.9" y="243.9" transform="rotate(-90 348.9 243.9)">4</text>
<text x="352.4" y="243.9" transform="rotate(-90 352.4 243.9)">3</text>
<text x="361.2" y="243.9" transform="rotate(-90 361.2 243.9)">4</text>
<text x="364.8" y="243.9" transform="rotate(-90 364.8 243.9)">3</text>
<text x="313.5" y="250.4">1</text>
<text x="31.4" y="254.5" transform="rotate(-90 31.4 254.5)">2</text>
<text x="49" y="254.5" transform="rotate(-90 49 254.5)">1</text>
<text x="317" y="252.2">GND</text>
</g>
<g font-size="3.2" fill="#840000">
<text x="94.9" y="129.4" transform="rotate(-90 94.9 129.4)">2</text>
<text x="105.5" y="129.4" transform="rotate(-90 105.5 129.4)">2</text>
<text x="338.9" y="130.5">2</text>
<text x="357.7" y="130.5">1</text>
<text x="338.9" y="141">2</text>
<text x="357.7" y="141">1</text>
<text x="94.9" y="148.2" transform="rotate(-90 94.9 148.2)">1</text>
<text x="105.5" y="148.2" transform="rotate(-90 105.5 148.2)">1</text>
</g>
<g font-size="3.2" fill="#900">
<text x="260" y="211.2">32K</text>
<text x="260" y="214.8">SQW</text>
<text x="287.7" y="214.8">SCL</text>
<text x="260" y="221.8">SDA</text>
<text x="260" y="218.3">SCL</text>
<text x="287.1" y="218.3">SDA</text>
<text x="287.3" y="221.8">VCC</text>
<text x="260" y="225.4">VCC</text>
<text x="286.6" y="225.4">GND</text>
<text x="260" y="228.9">GND</text>
</g>
<text font-size="3.2" fill="#800" x="274.8" y="227.5">RTC</text>
<g font-size="2.1" fill="#a54b4b">
<text x="211.7" y="43.7">1</text>
<text x="218.6" y="45.4">VIN</text>
<text x="245.5" y="47.2">2</text>
<text x="211.7" y="50.7">5</text>
<text x="218.6" y="52.5">!ON!/OFF</text>
<text x="235.4" y="48.9">OUT</text>
<text x="211.7" y="57.8">3</text>
<text x="218.6" y="59.5">GND</text>
<text x="237.3" y="56">FB</text>
<text x="245.5" y="54.3">4</text>
</g>
<g font-size="1.8" fill="#a54b4b">
<text x="191.5" y="49.1" transform="rotate(-90 191.5 49.1)">+</text>
<text x="276.1" y="54.3" transform="rotate(-90 276.1 54.3)">+</text>
</g>
<text font-size="1.8" fill="#800" x="273.4" y="214.8">DS3231</text>
</svg>
